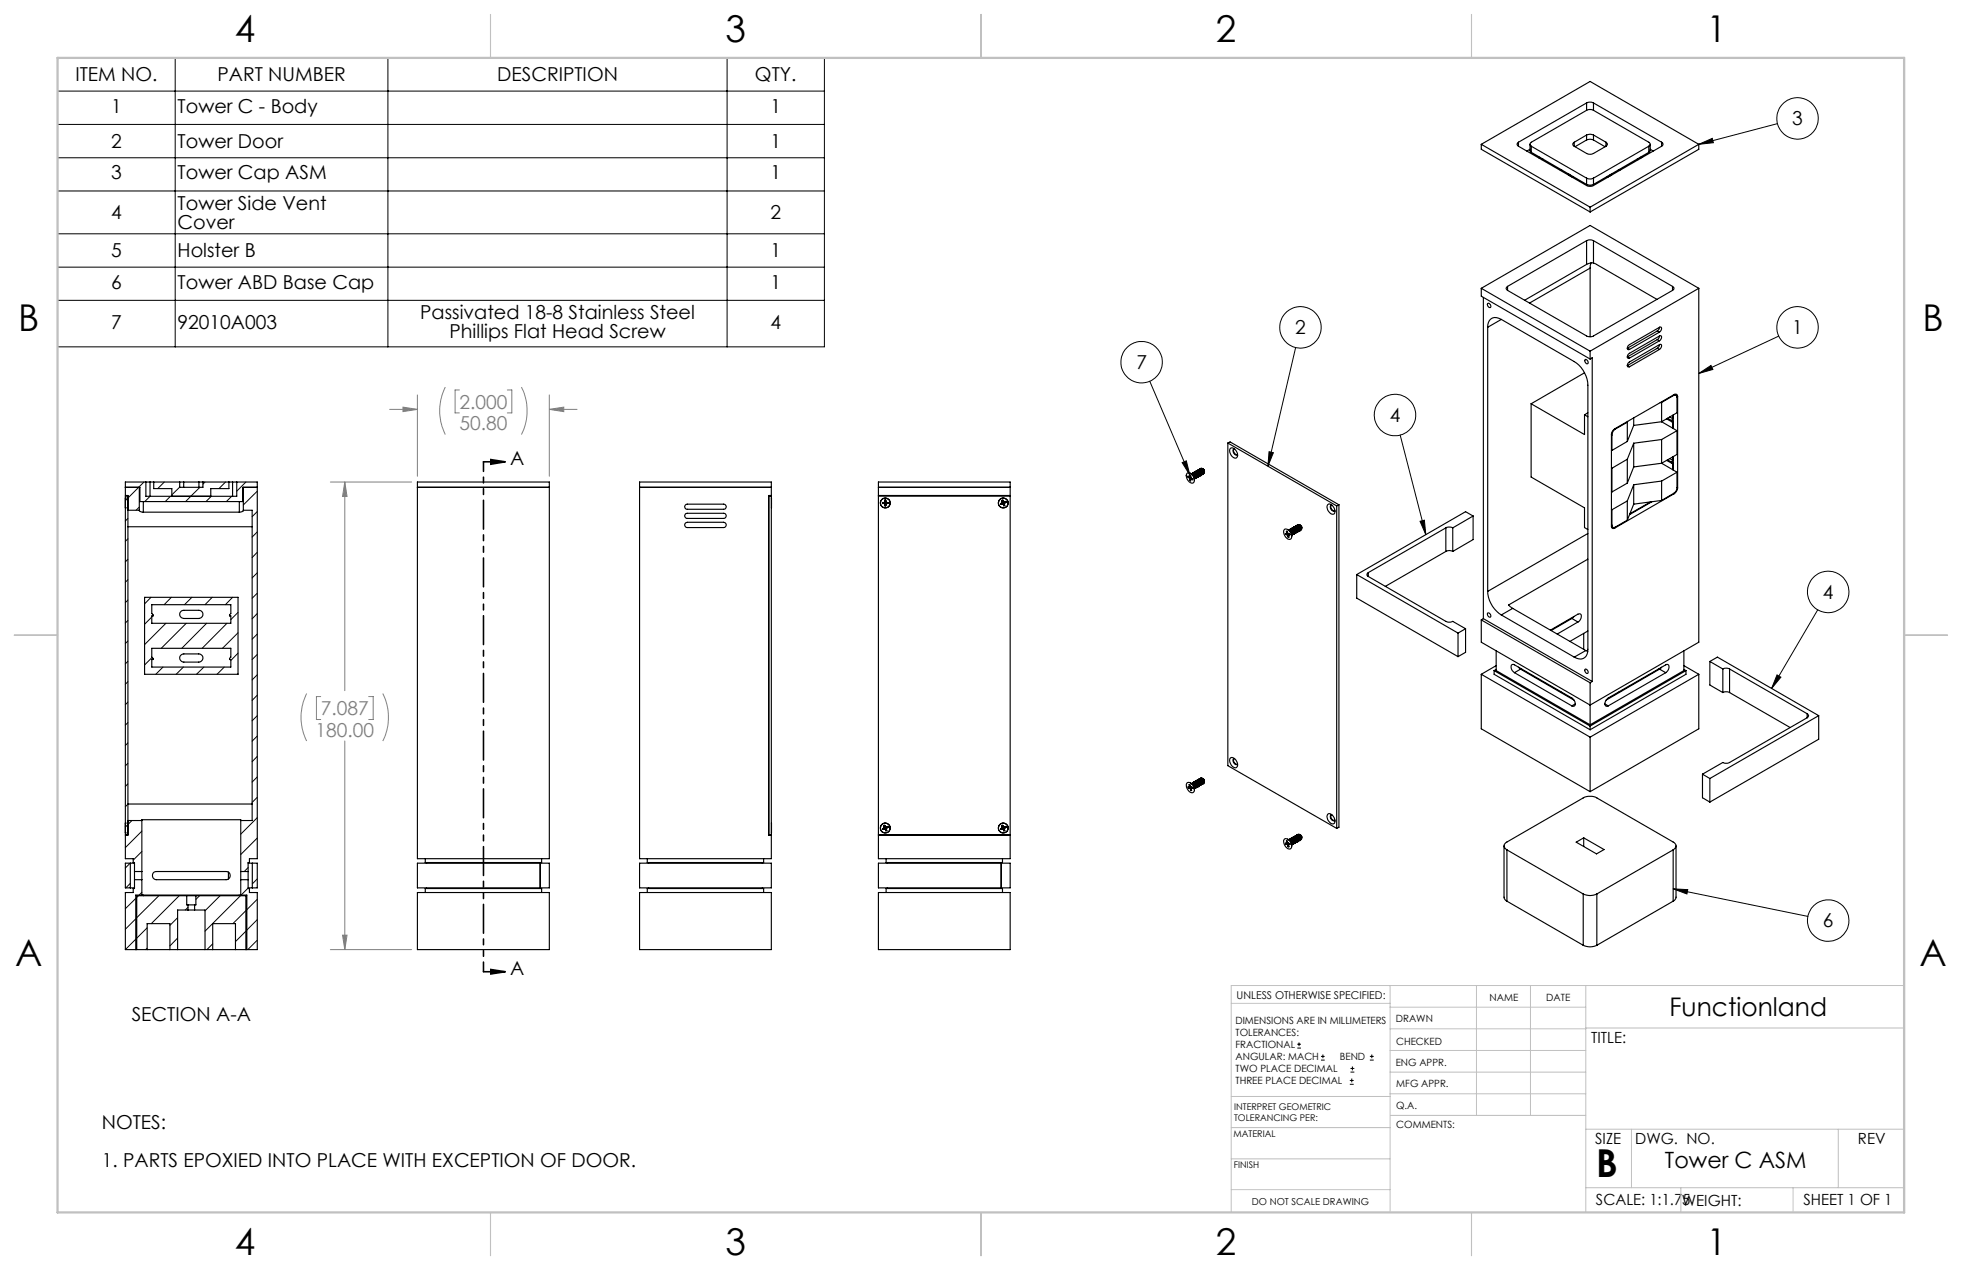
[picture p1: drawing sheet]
<svg xmlns="http://www.w3.org/2000/svg" width="432mm" height="279mm" viewBox="0 0 432 279" stroke-linecap="round" stroke-linejoin="round" font-family="sans-serif">
<g fill="none" stroke="#000" stroke-width=".22">
<path d="M12.7 12.7h168.7v63.6h-168.7zM38.6 12.7v63.6M85.4 12.7v63.6M160 12.7v63.6M12.7 20h168.7M12.7 27.4h168.7M12.7 34.7h168.7M373.9 31.8l2.9-1.4 .3 1zM391.2 27.2l-17.3 4.5M12.7 42h168.7M12.7 51.4h168.7M12.7 58.8h168.7"/>
<path d="M12.7 66.1h168.7M285.2 76.4l-6.2 26.2M391.5 73.9l-17.6 8.3M253 83.9l8.9 20.6M279.3 99.4l.9 .2-1.2 3zM308.2 95.7l5.6 21.9M373.9 82.2l2.7-1.8 .4 .9zM260.2 101.8l.9-.4 .8 3.1zM312.5 114.7l1-.3 .3 3.2zM400.1 134.2l-10.2 17.3M391.1 148.5l.8 .5-2 2.5zM368.2 195.5l3.2 .2-.1 1z"/>
<path d="M368.2 195.5l29.7 6.1M285.5 230.6h.8M285.5 229.7h.8M285.9 229.3v.9M290.7 233.2h.8M290.7 232.4h.8M291.1 232v.8M297.1 238.5h.8M297.1 237.7h.8M297.2 235.9h.9M297.2 235.1h.9M297.5 237.3v.8"/>
<path d="M297.6 234.6v.9M301.5 233.2h.8M301.5 232.4h.8M301.9 232v.8"/>
<circle cx="395.6" cy="26.1" r="4.6"/>
<circle cx="251.2" cy="79.7" r="4.6"/>
<circle cx="286.2" cy="72" r="4.6"/>
<circle cx="395.6" cy="72" r="4.6"/>
<circle cx="307" cy="91.3" r="4.6"/>
<circle cx="402.3" cy="130.2" r="4.6"/>
<circle cx="402.3" cy="202.5" r="4.6"/>
</g>
<path d="M106.4 101.6h4.8M108 101.1l3.2 .5-3.2 .5zM106.4 213.8h4.8M108 213.3l3.2 .5-3.2 .5z" fill="none" stroke="#000" stroke-width=".35"/>
<g fill="none" stroke="#808080" stroke-width=".22">
<path d="M85.8 90.1h6.1M88.7 89.6l3.2 .5-3.2 .5zM91.9 86.9v17.9M98 85.2a11.7 11.7 0 0 0 0 10.4M101.1 85.8h-.9v5h.9M111.7 85.8h.9v5h-.9M114.8 85.2a11.7 11.7 0 0 1 0 10.4M120.9 90.1l3.2-.5v1zM120.9 86.9v17.9M120.9 90.1h6.1M72.7 106h17.9M75.9 106l.5 3.2h-1z"/>
<path d="M75.9 106v45.9M67.5 152.6a11.7 11.7 0 0 0 0 10.4M70.6 153.2h-1v5.1h1M81.1 153.2h1v5.1h-1M84.2 152.6a11.7 11.7 0 0 1 0 10.4M75.9 163v45.9M72.7 208.9h17.9M75.4 205.7h1l-.5 3.2z"/>
</g>
<path d="M106.4 101.6v112.2" fill="none" stroke="#000" stroke-width=".35" stroke-dasharray="6.3 1.3 1.3 1.3 1.3 1.3" stroke-dashoffset="4.2"/>
<g fill="none" stroke="#c0c0c0" stroke-width=".22">
<path d="M305.9 216.8v49.9M324.9 216.8v28.6M336.8 216.8v28.6M349 216.8v49.9M419.1 216.8h-148.1v49.9M271 220.7h34.9M305.9 231.1h43.1M305.9 226.3h43.1M305.9 221.6h43.1M305.9 235.9h43.1M349 226.2h70.1M271 255h34.9"/>
<path d="M271 248.1h35M271 241.2h35M305.9 240.6h43.1M306 245.4h43M349 248.4h70.1M359.1 248.4v12.9M404.6 248.4v12.9M271 261.7h34.9M349 261.3h70.1M369.9 261.3v5.4M394.6 261.3v5.4"/>
</g>
<path d="M108 3.2v9.5M215.9 3.2v9.5M323.8 3.2v9.5M3.1 139.7h9.6M419.1 139.7h9.5M108 266.7v9.6M215.9 266.7v9.6M323.8 266.7v9.6" fill="none" stroke="#c0c0c0" stroke-width=".25"/>
<path d="M12.7 12.7h406.4v254h-406.4z" fill="none" stroke="#c0c0c0" stroke-width=".5"/>
<g fill="#000">
<path d="M373.9 31.8l2.9-1.4 .3 1zM373.9 82.2l2.7-1.8 .4 .9zM391.1 148.5l.8 .5-2 2.5zM312.5 114.7l1-.3 .3 3.2zM368.2 195.5l3.2 .2-.1 1zM279.3 99.4l.9 .2-1.2 3zM260.2 101.8l.9-.4 .8 3.1z"/>
<path d="M108 101.1l3.2 .5-3.2 .5zM108 213.3l3.2 .5-3.2 .5z"/>
</g>
<path d="M88.7 89.6l3.2 .5-3.2 .5zM120.9 90.1l3.2-.5v1zM75.9 106l.5 3.2h-1zM75.4 205.7h1l-.5 3.2z" fill="#808080"/>
<g fill="none" stroke="#000" stroke-width=".25">
<path d="M326 31.7v1.1l24 13.8M326 31.7l24 13.9M326 31.7l24-13.8 23.9 13.8M334.2 32.2l15 8.6a1.72 1.72 0 0 0 1.5 0l15-8.6M334.2 31.3a.46 .46 0 0 0-.3 .4 .46 .46 0 0 0 .3 .5M334.2 31.3v.9M336.7 31.7v1.5l.3 .3M336.7 32.8l-.7 .4M337 32.2v1.3M337 32.2l12.2 7M337 33.5l12.2 7.1M338.7 34.5l-.1 .2"/>
<path d="M338.9 34.6v.3M339.6 35l-.3 .1M343.7 37.4l-.3 .1M345.3 38.3l-.1 .2M345.5 38.4v.3M346.2 38.8l-.3 .1M346.5 32.2l2.7 1.6a1.72 1.72 0 0 0 1.5 0l2.7-1.6M346.5 31.3a.46 .46 0 0 0-.4 .4 .46 .46 0 0 0 .4 .5M346.5 31.3v.9M349.2 22.6a1.72 1.72 0 0 1 1.5 0M349.2 24.3a1.72 1.72 0 0 1 1.5 0M349.2 39.2a1.72 1.72 0 0 0 1.5 0"/>
<path d="M349.2 24.3l-12.2 7a.49 .49 0 0 0-.3 .4 .49 .49 0 0 0 .3 .5M349.2 29.7a1.72 1.72 0 0 1 1.5 0M349.2 30.8a1.72 1.72 0 0 1 1.5 0M349.2 22.6v1.7M349.2 29.7v1.1M349.2 39.2v1.4M349.2 22.6l-15 8.7M349.2 29.7l-2.7 1.6M349.2 30.8l-2.6 1.5M350.7 24.3l12.2 7a.46 .46 0 0 1 .3 .4 .46 .46 0 0 1-.3 .5M350.7 22.6v1.7M350.7 29.7v1.1"/>
<path d="M350.7 39.2v1.4M350.7 22.6l15 8.7M350.7 29.7l2.7 1.6M350.7 30.8l2.5 1.5M353.4 31.3a.46 .46 0 0 1 .4 .4 .46 .46 0 0 1-.4 .5M353.4 31.3v.9M353.7 38.8l.2 .1M354.4 38.4v.3M354.6 38.3l.1 .2M356.1 37.4l.4 .1M360.3 35l.2 .1M361 34.6v.3"/>
<path d="M361.2 34.5l.1 .2M362.9 32.2l-12.2 7M362.9 32.2v1.3M362.9 33.5l-12.2 7.1M363.2 31.7v1.4l-.3 .4M363.2 32.8l.7 .4M365.7 31.3a.46 .46 0 0 1 .3 .4 .46 .46 0 0 1-.3 .5M365.7 31.3v.9M373.9 31.7v1.1l-23.9 13.8M373.9 31.7l-23.9 13.9M349.2 53a1.72 1.72 0 0 1 1.5 0M349.2 40.6a1.72 1.72 0 0 0 1.5 0"/>
<path d="M349.2 53l-17.4 10M349.2 58.2l-13.6 7.8M349.2 53v5.2M350 45.6v1M350 59v15.1M350 59l-13.4 7.7M350.2 57.8l-.2 1.2M350.7 57.9h-.6l-.9 .3M350.7 57.9l14 8M350.7 53l17.4 10M350.7 53v4.9M326 63.4v1.8l24 13.8"/>
<path d="M326 63.4l24 13.9M326 63.4l24-13.8 23.9 13.8M326.5 65.4v70.7M327.4 72v58.1M327.4 66.7a.52 .52 0 0 1 .6 .3 .52 .52 0 0 1-.1 .7l-.5-.4zM330.4 70.3l16.1 9.3a6.5 6.5 0 0 1 3 5.1v58.1a1.82 1.82 0 0 1-.9 2 1.82 1.82 0 0 1-2.1-.2M330.4 70.3a1.82 1.82 0 0 0-2.1-.3 1.82 1.82 0 0 0-.9 2M330.4 70.3l-3 1.7M331.8 63a.46 .46 0 0 0-.3 .4 .46 .46 0 0 0 .3 .5M331.8 63.9l17.4 10a1.72 1.72 0 0 0 1.5 0l17.4-10M331.8 63v.9M348.8 79.2a.49 .49 0 0 1 .6 .2 .49 .49 0 0 1-.1 .6l-.4-.3z"/>
<path d="M350 77.3v1.7M350 79l.4-.3v71.2M364.7 72.8l-6.6 3.8 .5 .3M364.7 72.8l.5 .3M364.7 74.7l-6.6 3.8 .5 .3M364.7 74.7l.5 .3M364.7 76.6l-6.6 3.8 .5 .3M364.7 76.6l.5 .3M365.2 72h.3l.2 .2-.5 .9M365.2 72l-6.8 4-.2 .4v.4l.4 .1M365.2 73.9h.3l.2 .3-.5 .8M365.2 73.9l-6.8 4-.2 .4v.4l.4 .1"/>
<path d="M365.2 75.8h.3l.2 .3-.5 .8M365.2 75.8l-6.8 4-.2 .4v.4l.4 .1M365.2 72l-.1 .5-.4 .3M365.2 73.9l-.1 .5-.4 .3M365.2 75.8l-.1 .5-.4 .3M365.2 73.1l-6.6 3.8M365.2 75l-6.6 3.8M365.2 76.9l-6.6 3.8M368.1 63a.46 .46 0 0 1 .3 .4 .46 .46 0 0 1-.3 .5M368.1 63v.9M373.9 63.4v77.9l-23.9 13.8-24-13.8v-4.9M373.9 63.4l-23.9 13.9"/>
<path d="M270.2 97.5v71l24 13.7M270.2 97.5l24 13.8M270.2 97.5l.5-.3 24 13.9M270.8 98.6a1.4 1.4 0 0 1 1.5 1.8l-.1 .2a1.02 1.02 0 0 1-1.4-.8 1.08 1.08 0 0 1 0-1.2zM271.6 98.8a.91 .91 0 0 0 .7 1.2M271.7 98.8h-.2a.85 .85 0 0 0 .7 1.3l.1-.2M337 88.8l11.7 6.8v-4.3M337 88.8v16.2l11.7 6.7v4.4l.8 .4M348.7 91.3l.8 .4M348.7 82l-11.7 6.8M349.5 90.8l-.8 .5M354.6 95.6v20.1a.44 .44 0 0 0 .3 .5 .44 .44 0 0 0 .5 0"/>
<path d="M354.6 99l.2 .1M354.6 95.6l.2 .1M354.8 95.7v3.4M355.4 94.3a1.64 1.64 0 0 0-.8 1.3M355.4 94.3l.1 .1M355.5 94.4a1.64 1.64 0 0 0-.7 1.3M358.1 92.9v4.2M358.1 97.1l-3.3 2M358.1 92.9l-2.6 1.5M358.2 92.7l-.1 .2M359.6 91.9v1.7M359.6 97.5v5.2"/>
<path d="M359.6 93.6l-1.5 3.5M359.6 97.5l-1.5 3.5M365.7 92.8l2.4 1.4M365.7 96.7l-6.1 .8M365.7 88.5l-.3 .1M365.7 88.5v4.3M365.7 96.7v5.2M365.7 92.8l-6.1 .8M366.8 92.1l1.1 .7M367 92l.9 .5M367.5 91.7l.6 .4M367.9 92.8l.2-.2v1.6"/>
<path d="M367.9 92.5v.3M368.1 91.4v.7M368.1 92.1l-.2 .4M368.1 94.2l1 .6M368.2 86.9l.1 .1M368.3 91.3v3M368.3 87a.46 .46 0 0 1 .6 0 .46 .46 0 0 1 .2 .5v3.3l-3.4 2M368.3 87l-2.6 1.5M368.5 86.7l.4 .3M369 87.1l.2 .1M369.1 94.8l-3.4 1.9M369.1 94.8v5.2l-3.4 1.9"/>
<path d="M369.2 87.2a.47 .47 0 0 0-.2-.4 .47 .47 0 0 0-.6 0l-13 7.5M369.2 87.2v20.2M27.6 111.7h.1M27.6 109.6h.1M27.6 109.6v2.1M27.6 107.2h3.2v3.1h22.6v-3.1h3.2M28.2 109.1h-.6v74.5h.6M28.2 112.3h2.5M28.2 115.9h27.3M30.7 112.3l.3 .3 .5 .1M30.7 107.2v5.1M31.5 112.7h21.2"/>
<path d="M31.5 110.3v2.4M32.1 106h.9M32.1 106h-4.5v3h.6v74.8h-.6v5.1h1.7v.9h.3v1.9M32.1 106v3.2h20v-3.2M33 106h6.5M33 106v3.2M33.8 106v1.5h4v1.7M39.5 106h.9M39.5 106v1.2h5.2v-1.2M40.4 106h3.4M40.4 106v1.2M43.8 106h.9"/>
<path d="M43.8 106v1.2M44.7 106h6.5M50.4 106v1.5h-4v1.7M51.2 106h.9M51.2 106v3.2M52.1 106h4.5v82.9h-1.7v.9h-.3v1.9M52.7 110.3v2.4M53.6 112.3l-.3 .2-.6 .2M53.6 112.3h1.9v68.2h-2.5M53.6 107.2v5.1M91.9 106h29v82.9h-29zM91.9 107.2h29"/>
<path d="M140.8 107.2h29M140.8 106h29v3h-.6v74.8h.6v5.1h-29zM150.8 113.1l.5-.2h7.9a.57 .57 0 0 1 .6 .6 .57 .57 0 0 1-.6 .6h-7.9l-.5-.2a.55 .55 0 0 1 0-.8zM150.8 115.1l.5-.2h7.9a.58 .58 0 0 1 .6 .6 .58 .58 0 0 1-.6 .6h-7.9l-.5-.2a.55 .55 0 0 1 0-.8zM150.8 111.1l.5-.2h7.9a.57 .57 0 0 1 .6 .6 .57 .57 0 0 1-.6 .5h-7.9a.57 .57 0 0 1-.6-.3 .57 .57 0 0 1 .1-.6zM169.2 109.1h.6v74.5h-.6M169.8 109.6v2.1M193.3 107.2h29M193.3 106h29v82.9h-29zM193.3 109h29M193.3 109.1h29M194.2 110.6h.1"/>
<path d="M194.2 110.6v.1M194.2 110.6v.2M194.2 110.8h.3M194.2 110.7v.1M194.2 110.6h.3M194.5 110.7h-.3M194.5 110.6h.1M194.5 110.7v.1M194.5 110.8h.2M194.5 110.7l.2 .1M194.7 110.5v.1M194.7 110.5l-.2 .1"/>
<path d="M194.7 110.8v.2M194.7 110h.2M194.7 110.6h-.2M194.7 110.8l.1 .2M194.7 111.3h.2M194.7 110v.3M194.7 111v.3M194.7 110l.1 .1M194.7 111h.1M194.7 110.3v.2M194.7 110.3h.1M194.7 110.8h.1"/>
<path d="M194.8 110.1h.1M194.8 111.2h.1M194.8 110.1v.2M194.8 111v.2M194.8 111.2l-.1 .1M194.8 110.3l-.1 .3M194.9 110.3v.3M194.9 111v.2M194.9 111h.1M194.9 110.3h.1M194.9 111.2v.1M194.9 110.1v.2"/>
<path d="M194.9 110v.3M194.9 111v.3M194.9 110v.1M194.9 110.8h.1M194.9 110.6h.3M194.9 110.8v.2M194.9 110.3l.1 .2M195 110.5l.2 .1M195 110.5l-.1 .1M195 110.8l-.1 .2M195.2 110.6h.2v.2M195.2 110.6h.2v.1"/>
<path d="M195.2 110.7l-.3 .1M195.2 110.6h.1M195.2 110.7v.1M195.2 110.8h.2M195.2 110.7h.2M195.2 110.8h-.2M195.4 110.7v.1M220.2 110.8l.1 .2M220.2 110.8h.1M220.2 110.8l.1 .1M220.3 110.9v.1M220.4 110.7l-.2 .1"/>
<path d="M220.4 110.7h.1M220.5 110.7l-.3 .1M220.5 110.1l.1 .2M220.5 110.1h.1M220.5 110.8l-.2 .1M220.5 110.8v.1M220.5 110.9l-.2 .1M220.5 110.9h.2M220.6 110.3v.3M220.6 110.3h.1M220.6 110.6l-.2 .1M220.6 110.6h.1"/>
<path d="M220.6 110.3l.1 .3M220.7 110.1h-.2M220.7 110.1h.1M220.7 110.6l-.2 .1M220.7 110.1l.1 .2M220.7 110.1v.2M220.7 110.3l.2 .2M220.7 110.8l.2 .2M220.7 110.8v.1M220.7 110.9l.1 .1M220.7 110.8h-.2M220.8 110.3l.1 .2"/>
<path d="M220.8 110.3h-.1M220.8 111h.1M220.8 111l.1 .3M220.9 110.5h.1M220.9 111.2v.1M220.9 110.7l.1 .2M220.9 110.7h.1M221 110.9h.1M221 110.9l.1 .3M221 110.7l.1 .2M221.1 110.9v.3M221.1 111.2h-.2"/>
<path d="M221.1 110.4l-.2 .1M221.1 110.4v.1M221.1 111.2h.1M221.1 111.2l-.2 .1M221.1 110.5h-.2M221.2 110.6l-.3 .1M221.2 110.6h.1M221.2 110.6l-.2 .1M221.3 110.3l.1 .2M221.3 110.3h.1M221.3 110.3l-.2 .1M221.3 110.3l-.2 .2"/>
<path d="M221.4 110.5l-.2 .1M221.4 110.5h.1M261.2 104.1a1.04 1.04 0 0 1 1.5 .9 .76 .76 0 0 1 .2 .8 .76 .76 0 0 1-.6 .5 1.63 1.63 0 0 1-1.1-2.2zM261.5 105l.3 .2M261.7 104.9l-.2-.2v.3M261.7 104.9h.1M261.7 104.8l-.2 .2M261.8 105.2l.1 .2M261.8 104.9l.2-.1-.3 .3M261.9 105.4v.3M261.9 104.7l-.1 .2M262 104.1l.9 .7v.9"/>
<path d="M262 104.6l-.1-.1v.2M262 104.6l.1 .5M262 104.7h-.1M262 105.6l-.1 .1M262.1 105.4l-.1 .4-.1-.1M262.1 105.1l.2 .1M262.1 105.4h.2M262.1 105.1l-.3 .1M262.3 105.2l.2 .1v.3l-.2-.2M262.3 104.3a.68 .68 0 0 1 .8 .1 .68 .68 0 0 1 0 .8v.1M262.3 105.2l-.2 .2M262.3 105.2l-.4 .2"/>
<path d="M262.4 104.2l-.1 .1M262.4 104.2a.76 .76 0 0 1 .7 1.1h-.2M262.4 104.3a.62 .62 0 0 1 .5 1M262.4 105.3l-.1 .1M262.5 104.1a.76 .76 0 0 1 .8 1.1h-.1M262.5 104a.75 .75 0 0 1 .8 .4 .75 .75 0 0 1 0 .8M262.5 104v.1M263.1 103.7h.1M263.1 103.7a.79 .79 0 0 1 .7 1.1h-.1M263.1 103.7a.75 .75 0 0 1 .7 .3 .75 .75 0 0 1 0 .8M263.5 105a.73 .73 0 0 0-.1-.8 .73 .73 0 0 0-.7-.2 .75 .75 0 0 1 .7 .3 .75 .75 0 0 1 .1 .8h-.2M263.5 105v.1"/>
<path d="M263.5 105h.2a.79 .79 0 0 0-.8-1.2 .78 .78 0 0 1 .8 1.2M263.7 103.4h.1M263.7 103.4a.76 .76 0 0 1 .7 1.1h-.1M263.7 103.4a.76 .76 0 0 1 .7 1.1M264.1 103.2h.1M264.1 104.7h.1M264.1 104.7a.76 .76 0 0 0-.8-1.1 .65 .65 0 0 1 .7 .3 .65 .65 0 0 1-.1 .8M264.1 103.2a.76 .76 0 0 1 .7 1.1h-.1M264.1 103.2a.79 .79 0 0 1 .7 1.1M264.2 104.6a.76 .76 0 0 0-.7-1.1 .78 .78 0 0 1 .7 1.1h-.1M264.2 103.1h.4l.3 .3M264.3 103l.3 .1"/>
<path d="M264.4 104.5h.1M264.6 104.4h.1M264.6 104.4a.76 .76 0 0 0-.8-1.1 .65 .65 0 0 1 .8 .3 .65 .65 0 0 1-.2 .8M264.6 103.1l.4 .4M264.6 103.1l.3 .3M264.6 103.1l.5 .7-.1-.3M264.7 103.2l.3 .2 .1 .5M264.8 104.3h.1M264.8 103.3l.2 .2M264.9 103.4l.2 .6-.2 .2M282.6 116.5a1.29 1.29 0 0 1 1.7 1.5 .55 .55 0 0 1-.2 .6 .55 .55 0 0 1-.6 0l-.8-.8a1.24 1.24 0 0 1-.1-1.3zM283 117.6h.1"/>
<path d="M283.1 117.6l.2 .1M283.2 117.1l-.1-.2h.2l.2 .5M283.2 117.3l-.3 .1 .1 .2M283.2 117.3v.1M283.2 117.1v.2M283.2 117.4l-.2 .2M283.3 117.7l.1 .2M283.4 117.1h-.2M283.4 116.5l.8 .6 .1 .9M283.4 117.9l.1 .2M283.4 117.3h-.2M283.5 117.4l.4 .2-.3 .1"/>
<path d="M283.5 117.3l-.3 .1M283.5 117.4l-.4 .2M283.6 117.7l.1 .5-.2-.1M283.6 117.8l-.2 .1M283.6 118.1h-.1M283.7 116.7a.72 .72 0 0 1 .9 .9M283.7 117.4l-.4 .3M283.8 117.5l-.2 .2M283.9 116.5a.75 .75 0 0 1 .7 .3 .75 .75 0 0 1 0 .8 .7 .7 0 0 0-.1-.8 .7 .7 0 0 0-.8-.2M283.9 116.5h.1M284.1 116.8l.5 .8M284.1 116.3a.78 .78 0 0 1 .7 1.2 .77 .77 0 0 0-.7-1.2z"/>
<path d="M284.1 116.8l.2 .4v.3M284.1 116.8l.2 .5v.3M284.1 116.3h.1M284.4 116.1h.1M284.4 116.1a.72 .72 0 0 1 .7 .4 .72 .72 0 0 1 0 .8M284.4 116.1a.75 .75 0 0 1 .8 .4 .75 .75 0 0 1 0 .8M284.6 117.6l-.3 .1M284.9 117.4a.62 .62 0 0 0 .2-.7 .62 .62 0 0 0-.5-.4l-.4-.1a.78 .78 0 0 1 .8 1.2M285 115.8a.75 .75 0 0 1 .7 .3 .75 .75 0 0 1 .1 .8 .79 .79 0 0 0-.8-1.1zM285.4 115.6h.1M285.4 117.1h.1M285.4 117.1a.76 .76 0 0 0-.8-1.1 .79 .79 0 0 1 .8 1.1l-.1 .1"/>
<path d="M285.4 115.6a.76 .76 0 0 1 .7 1.1M285.6 117a.76 .76 0 0 0-.8-1.1 .78 .78 0 0 1 .8 1.1l-.1 .1M285.7 116.9h.1M285.8 115.4a.73 .73 0 0 1 .7 .9M286 116.8h.1M286 116.8a.76 .76 0 0 0-.8-1.1 .79 .79 0 0 1 .8 1.1h-.2M286.1 115.5l.3 .3 .1 .4M286.1 116.7h.1M286.2 116.6h.1a.76 .76 0 0 0-.7-1.1 .75 .75 0 0 1 .7 .3 .75 .75 0 0 1 0 .8h-.1M292.2 111a1.06 1.06 0 0 1 1.5 .8l.1 .4a.64 .64 0 0 1-.6 .9 1.59 1.59 0 0 1-1-2.1zM293 111.2a.86 .86 0 0 0 .7 1.2M293.1 111.2v-.1a.7 .7 0 0 0-.2 .9 .7 .7 0 0 0 .9 .3"/>
<path d="M294.2 111.3v70.9M294.7 111.1v70.9l-.5 .2M294.7 111.1l-.5 .2M318.2 116.1a1.72 1.72 0 0 1 1.5 0M318.2 116.1l-17.1 9.9M318.2 116.1v5.2M319.7 116.1v5.2M324.2 113.5l-1.7-.9-23.9 13.8M324.2 113.5l-4.5 2.6M324.2 113.5v5.2l-4.5 2.6M349.5 117.4l-22.1 12.7M354.6 115.8l.4 .2"/>
<path d="M354.6 102.9l.2 .1M354.6 108.2h.2M354.6 112.1h.2M354.6 115.5h.2M354.8 103v5.2M354.8 112.1v3.4M355.2 116.1l.2 .1M358.1 114.4l-2.6 1.6a.44 .44 0 0 1-.5 0 .44 .44 0 0 1-.2-.5M358.1 101v5.3M358.1 110.2v4.2M358.1 101l-3.3 2M358.1 106.3l-3.3 1.9"/>
<path d="M358.1 110.2l-3.3 1.9M358.7 113h.1M359.6 106.6v4.3M359.6 102.7l-1.5 3.6M359.6 106.6l-1.5 3.6M359.6 110.9l-1.5 3.5M363.3 110.4h.1M363.3 110.4l-4.6 2.6M363.3 110.4l-3.7 .5M363.5 110.4l-4.9 2.8M365.7 105.8v4.3M365.7 101.9l-6.1 .8"/>
<path d="M365.7 101.9l2.4 1.4M365.7 105.8l-6.1 .8M365.7 110.1l-2.4 .3M366.8 101.3l1.1 .6M367 101.2l.9 .5M367.5 100.9l.6 .3M367.9 101.9l.2-.1v1.5M367.9 101.7v.2M368.1 100.5v.7M368.1 101.2l-.2 .5M368.1 103.3l1 .6M368.3 100.4v3"/>
<path d="M368.3 108.5l-2.6 1.6M368.3 108.5l.1 .1M368.4 108.6l-13 7.6M369.1 107.3a1.51 1.51 0 0 1-.8 1.2M369.1 103.9v3.4M369.1 103.9l-3.4 1.9M369.1 107.3l.1 .1M369.2 107.4l-.3 .8-.5 .4M31.8 131.4h20.6v16.9h-20.6zM33.4 133h17.4v2l-.3 .3v.2h.3v1.6h-17.4v-1.6h.3v-.2l-.3-.3zM39.7 134.6l.8-.3h3.2a.9 .9 0 0 1 1 .9 .9 .9 0 0 1-1 .9h-3.2a.92 .92 0 0 1-.8-1.5zM298.6 126.4l22.3 12.9"/>
<path d="M298.6 126.4v5.2l22.3 12.9M301.1 126a.46 .46 0 0 0-.3 .4 .46 .46 0 0 0 .3 .4M301.1 126.8l17.1 9.9a1.72 1.72 0 0 0 1.5 0l2.8 1.6M301.1 126v.8M318.2 121.3a1.46 1.46 0 0 1 1.5 0M318.2 121.3l-13.3 7.7M320.9 139.3v5.2M322.5 138.3l-1.6 1M322.5 138.3v5.2l-1.6 1M326 136.4l24 13.8M326.5 136.1l23.9 13.8M326.5 136.1l-.5 .3"/>
<path d="M327.4 130.1a6.6 6.6 0 0 0 3 5.2M327.4 134.8a.54 .54 0 0 1 .6 .4 .54 .54 0 0 1-.1 .6l-.5-.3zM330.4 135.3l16.1 9.3M332.9 133.8l-2.5 1.5M332.9 133.8l16.1 9.3M345.9 136.1l1.4 .7M345.9 136.1l-4.5 2.6M346.4 135.6l-.5 .5M347.3 136.8l.6-.8a.62 .62 0 0 0-.3-1l-6.4 3.6M347.3 136.8l-4.6 2.7M348.5 139.3v3.5M349.5 123l-17.5 10.1 .9 .7"/>
<path d="M349.5 138.8l-4 2.3M33.4 142.6h17.4v2l-.3 .3v.2h.3v1.7h-17.4v-1.7h.3v-.2l-.3-.3zM39.7 144.2l.8-.3h3.2a.9 .9 0 0 1 1 .9 .9 .9 0 0 1-1 .9h-3.2a.92 .92 0 0 1-.8-1.5zM326 148.3v12l24 13.9M326 148.3l24 13.9M328.8 147.5v.8l21.2 12.2M328.8 147.5l21.2 12.2M329.3 143.2v4.3l20.7 12M329.3 146.4l-3.3 1.9M329.3 147.3l-.5 .2M333.3 148l-.2-.2a1.07 1.07 0 0 1-.3-1.6l.5 .1 12.6 7.3 .7 .8a.66 .66 0 0 1-.4 1l-.3-.1M333.3 148l12.6 7.3"/>
<path d="M334.2 146.8l.4 .4M334.6 147.2l-1.3 .8M334.6 147.2l11.8 6.8M334.9 147.2l-.1 .1M343.7 152.3l-.1 .1M346.7 154.9l-.8 .4M348.8 147.3a.49 .49 0 0 1 .6 .2 .49 .49 0 0 1-.1 .7l-.4-.4zM349 143.1l.4 .2M349 143.1l-2.5 1.5M350 150.2v9.3M350 159.7v.8M350.4 149.9l-.4 .3"/>
<path d="M353.2 154.9l.7 .4M356.2 152.3l.1 .1M364.9 147.2l.2 .1M365.2 147.2l1.4 .8M365.2 147.2l-11.7 6.8M365.7 146.8l-.5 .4M366.6 148l.6-.8a.66 .66 0 0 0-.3-1l-13 7.4-.5 .5a.99 .99 0 0 0 0 1.3l.5-.1M366.6 148l-12.7 7.3M370.6 143.2v4.3l-20.6 12M370.6 146.4l3.3 1.9M370.6 147.3l.5 .2M371.1 147.5v.8l-21.1 12.2"/>
<path d="M371.1 147.5l-21.1 12.2M373.9 148.3v12l-23.9 13.9M373.9 148.3l-23.9 13.9M376.3 145.5v5.2l2.9 1.7M376.3 145.5l1.7-.9 22.3 12.8M376.3 145.5l2.9 1.7M379.2 147.2a1.64 1.64 0 0 1 1.4 0M379.2 152.4a1.64 1.64 0 0 1 1.4 0M379.2 147.2v5.2M380.6 147.2l17.1 9.8M380.6 147.2v5.2M380.6 152.4l13.4 7.7"/>
<path d="M397.7 157.9l-17.1 9.8a1.64 1.64 0 0 1-1.4 0l-4.5 2.6M397.7 157a.46 .46 0 0 1 .3 .5 .46 .46 0 0 1-.3 .4M397.7 157v.9M400.3 157.4l-24 13.9M400.3 157.4v5.2l-24 13.9M28.2 176.9h27.3M261.2 172.3a.97 .97 0 0 1 1.4 .7 1.03 1.03 0 0 1-.1 1.4 1.55 1.55 0 0 1-1.3-2.1zM261.5 173.4h.2M261.7 173.4h.2M261.8 172.9l-.1-.3h.2l.1 .5M261.8 172.9v.2M261.8 173.1h-.3v.3"/>
<path d="M261.8 173.1h.1M261.8 173.1l-.3 .3M261.9 173.4l.1 .2M261.9 172.8l-.1 .1M262 172.2l.9 .8v.8M262 173l-.2 .1M262 173.6l.1 .3M262 173.1l.4 .1 .1 .2h-.2M262 173.1h-.2M262.1 173.1l-.4 .3M262.1 173.5l.2 .4h-.2M262.1 173.6h-.1"/>
<path d="M262.2 173.8l-.1 .1M262.3 172.4a.72 .72 0 0 1 .8 .9M262.3 173.4l-.2 .1M262.3 173.4l.1-.1-.3 .2M262.3 173.2l-.4 .2M262.3 172.4a.68 .68 0 0 1 .8 .1 .68 .68 0 0 1 .1 .8M262.4 172.2h.1M262.5 172.2a.79 .79 0 0 1 .7 1.1M262.6 172.6l.4 .3 .1 .4M262.6 172.1a.76 .76 0 0 1 .8 1.1h-.1M262.6 172.6l.3 .6M262.6 172.6l.3 .4v.4"/>
<path d="M262.6 172.1a.73 .73 0 0 1 .8 .3 .73 .73 0 0 1 0 .8M262.6 172.1h.1M262.8 172a.79 .79 0 0 1 .8 1.1h-.1M262.9 172a.77 .77 0 0 1 .7 1.1M262.9 172h-.1M263.1 173.3l-.2 .2M263.2 173.3h.1M263.6 171.6h.1M263.6 173.1h.1M263.6 171.6a.79 .79 0 0 1 .7 1.1h-.1M263.6 171.6a.77 .77 0 0 1 .7 1.1M263.7 173h.1a.76 .76 0 0 0-.8-1.1 .74 .74 0 0 1 .7 .3 .74 .74 0 0 1 .1 .8"/>
<path d="M263.8 172.9h.1a.76 .76 0 0 0-.7-1.1 .73 .73 0 0 1 .7 .3 .73 .73 0 0 1 0 .8M264.2 171.2h.1M264.2 172.8a.73 .73 0 0 0-.1-.8 .73 .73 0 0 0-.7-.3 .79 .79 0 0 1 .8 1.1h-.2M264.2 171.2a.76 .76 0 0 1 .7 1.1l-.2 .1M264.2 171.2a.79 .79 0 0 1 .7 1.1l-.1 .1M264.2 172.8h.1M264.3 171.2a.69 .69 0 0 1 .7 .9M264.4 172.6h.1a.77 .77 0 0 0-.7-1.2 .75 .75 0 0 1 .7 .4 .75 .75 0 0 1 0 .8M264.7 171.2l.3 .3 .1 .4M264.7 172.4h.1M264.7 172.4a.76 .76 0 0 0-.8-1.1 .72 .72 0 0 1 .8 .4 .72 .72 0 0 1-.1 .8M270.8 166.8a1.4 1.4 0 0 1 1.5 1.8l-.1 .2a1.02 1.02 0 0 1-1.4-.8 1.08 1.08 0 0 1 0-1.2z"/>
<path d="M271.6 166.9a.91 .91 0 0 0 .7 1.3M271.7 166.9h-.2a.85 .85 0 0 0 .7 1.3l.1-.2M292.2 179.1a1.06 1.06 0 0 1 1.5 .9l.1 .3a.64 .64 0 0 1-.6 1 1.59 1.59 0 0 1-1-2.2zM293 179.3a.86 .86 0 0 0 .7 1.2M293.1 179.3v-.1a.7 .7 0 0 0-.2 .9 .7 .7 0 0 0 .9 .3M350 162.2v12M374.7 170.3v5.2l1.6 1M374.7 170.3l1.6 1M376.3 171.3v5.2M27.6 183.2h.1M27.6 181.1h.1M27.6 181.1v2.1"/>
<path d="M28.2 180.5h3M28.7 195.3h.9M28.7 189.9h.9M28.7 189.9h-1.1v5.4h1.1M28.7 189.9v5.4M29.6 191.7v1.8M29.6 193.5v2h-.3v.9h-1.7v12.5h2.3M29.6 193.5h1.6M29.6 191.7h1.6M31.2 191.7v1.8M31.2 180.5v-.2h21.8v.2M31.2 180.5v11.2"/>
<path d="M31.2 193.5v3.4M31.6 196.9v.2M33.7 192.1l.7-.4h15.4a.9 .9 0 0 1 .9 .9 .9 .9 0 0 1-.9 .9h-15.4a.92 .92 0 0 1-.7-1.4zM41.1 197.1v2h.3M41.4 199.1h1.4M41.4 199.1v1.1M42.8 199.1v1.1M43.1 197.1v2h-.3M50.3 191.9v1.5M52.6 196.9v.2M53 191.7v1.8M53 193.5h1.6"/>
<path d="M53 191.7h1.6M53 180.5v11.2M53 193.5v3.4M54.6 189.9h.9M54.6 195.3h.9M54.6 191.7v1.8M54.6 193.5v2h.3v.9h1.7v12.5h-2.3M55.5 189.9h1.1v5.4h-1.1M55.5 189.9v5.4M91.9 189.9h29v5.4h-29zM91.9 196.4h29v12.5h-29zM93.6 188.9v.9h25.6v-.9"/>
<path d="M93.6 196.4v-.9h25.6v.9M93.9 189.8v.1M93.9 195.3v.2M118.9 189.8v5.7M140.8 196.4h29v12.5h-29zM140.8 189.9h29v5.4h-29zM142.5 188.9v.9h25.6v-.9M142.5 196.4v-.9h25.6v.9M142.7 189.8v.1M142.7 195.3v.2M167.8 189.8v.1M167.8 195.3v.2"/>
<path d="M169.8 181.1v2.1M193.3 196.4h29v12.5h-29zM193.3 189.9h29v5.4h-29zM193.3 183.8h29M193.3 183.6h29M194.2 182.3l.1 .2M194.2 182.3h.1M194.3 182.3v.2M194.3 182.5h.1M194.5 182.2l-.3 .1M194.5 182.2h.1M194.5 181.6l.1 .3"/>
<path d="M194.5 181.6h.1M194.5 182.2l-.2 .1M194.5 182.4h.1M194.5 182.4l-.2 .1M194.6 182.4l-.3 .1M194.6 182.4h.1M194.6 181.9v.2M194.6 181.9h.1M194.6 182.1l-.1 .1M194.6 181.9l.1 .2M194.6 182.1h.1M194.7 181.6h-.2"/>
<path d="M194.7 182.1l-.2 .1M194.7 181.6l.1 .2M194.7 181.6h.1M194.7 182.4l.2 .1M194.8 182.3l.1 .2M194.8 181.8l.1 .2M194.8 182.3l-.3 .1M194.8 182.3l-.1 .1M194.8 181.8h.1M194.9 182.5l.1 .3M194.9 182.5h.1M194.9 182h.1"/>
<path d="M194.9 182.5l.1 .2M195 182.7v.1M195 182.2h.1M195 182.2v.3M195 188.9v.9h25.6v-.9M195 196.4v-.9h25.6v.9M195 182.5h.1M195 182.5l.1 .2M195.1 182.2v.3M195.1 182.5l.1 .2M195.1 182.7h-.1M195.1 181.9l-.2 .1"/>
<path d="M195.1 181.9v.1M195.1 182.7h.1M195.1 182h-.2M195.2 182.7l-.2 .1M195.2 182.1l-.2 .1M195.2 182.1l-.1 .1M195.2 182.1h.1M195.3 189.8v.1M195.3 195.3v.2M195.3 181.9l.1 .1M195.3 181.9l-.2 .1M195.4 181.8v.2"/>
<path d="M195.4 181.8l-.3 .1M195.4 181.8l-.1 .1M195.4 182l-.2 .1M195.4 182h.1M220.2 182.3l.1 .2M220.2 182.3h.1M220.3 182.5h.1M220.3 189.8v5.7M220.4 182.2l-.2 .1M220.4 182.2h.1M220.5 182.2l-.3 .1M220.5 181.6h.1"/>
<path d="M220.5 181.6l.1 .3M220.5 182.4h.1M220.5 182.4l-.2 .1M220.5 182.4h.2M220.6 181.9h.1M220.6 181.9v.2M220.6 182.1l-.2 .1M220.6 182.1h.1M220.6 181.9l.1 .2M220.7 181.6h-.2M220.7 182.1l-.2 .1M220.7 181.6l.1 .2"/>
<path d="M220.7 181.6h.1M220.7 181.6v.2M220.7 182.3l.2 .2M220.7 181.8l.2 .2M220.7 182.4l.1 .1M220.7 182.3l-.2 .1M220.7 182.3v.1M220.8 181.8l.1 .2M220.8 181.8h-.1M220.8 182.5h.1M220.8 182.5l.1 .3M220.9 182.5v.2"/>
<path d="M220.9 182h.1M220.9 182.7v.1M220.9 182.2l.1 .3M220.9 182.2h.1M221 182.5h.1M221 182.5l.1 .2M221 182.2l.1 .3M221.1 182.5v.2M221.1 182.7h-.2M221.1 181.9l-.2 .1M221.1 181.9v.1M221.1 182.7h.1"/>
<path d="M221.1 182.7l-.2 .1M221.1 182h-.2M221.2 182.1l-.3 .1M221.2 182.1h.1M221.2 182.1l-.2 .1M221.3 181.8l.1 .2M221.3 181.9l.1 .1M221.3 181.8l-.2 .1M221.3 181.9l-.2 .1M221.3 181.8v.1M221.4 182l-.2 .1M221.4 182h.1"/>
<path d="M282.6 184.6a1.29 1.29 0 0 1 1.7 1.5 .55 .55 0 0 1-.2 .6 .55 .55 0 0 1-.6 0l-.8-.8a1.24 1.24 0 0 1-.1-1.3zM283 185.7h.1M283.1 185.7l.2 .1M283.2 185.2l-.1-.2h.2l.2 .5M283.2 185.5h-.3l.1 .2M283.2 185.5h.1M283.2 185.2v.3M283.2 185.5l-.2 .2M283.3 185.8l.1 .2M283.4 185.2h-.2M283.4 184.6l.8 .6 .1 1M283.4 186l.1 .3"/>
<path d="M283.4 185.4l-.2 .1M283.5 185.5l.3 .1 .1 .2h-.2M283.5 185.5h-.3M283.5 185.5l-.4 .2M283.6 185.8l.1 .5h-.2M283.6 185.9l-.2 .1M283.6 186.2l-.1 .1M283.7 184.8a.72 .72 0 0 1 .9 .9M283.7 185.8h-.1M283.7 185.6l-.4 .2M283.8 185.7l-.1 .1M283.8 185.6l-.2 .2"/>
<path d="M283.9 184.6a.75 .75 0 0 1 .7 .3 .75 .75 0 0 1 0 .8 .7 .7 0 0 0-.1-.8 .7 .7 0 0 0-.8-.2M283.9 184.6h.1M284.1 185l.5 .7M284.1 184.5a.69 .69 0 0 1 .7 .3 .69 .69 0 0 1-.1 .8M284.1 185l.2 .3v.3M284.1 185l.2 .4v.3M284.1 184.5h.1M284.1 184.5a.76 .76 0 0 1 .7 1.1M284.4 184.3h.1M284.4 184.3a.73 .73 0 0 1 .8 .3 .73 .73 0 0 1 0 .7 .76 .76 0 0 0-.8-1zM284.6 185.7l-.3 .1M284.8 184a.76 .76 0 0 1 .8 1.1 .76 .76 0 0 0-.8-1.1z"/>
<path d="M284.8 185.6h.1M284.9 185.5a.62 .62 0 0 0 .2-.6 .62 .62 0 0 0-.5-.5h-.4a.78 .78 0 0 1 .8 1.1M285.4 183.7h.1M285.4 185.2h.1M285.4 185.2a.76 .76 0 0 0-.8-1.1 .72 .72 0 0 1 .7 .4 .72 .72 0 0 1 0 .8M285.4 183.7a.76 .76 0 0 1 .7 1.1M285.7 185h.1M285.8 185a.76 .76 0 0 0-.8-1.1 .72 .72 0 0 1 .7 .4 .72 .72 0 0 1 0 .8M285.8 183.6a.73 .73 0 0 1 .7 .9M286 184.9h.1M286 184.9a.76 .76 0 0 0-.8-1.1 .72 .72 0 0 1 .7 .4 .72 .72 0 0 1 0 .8M286.1 183.6l.3 .3 .1 .4"/>
<path d="M286.1 184.8h.1M286.2 184.7h.1a.76 .76 0 0 0-.7-1.1 .75 .75 0 0 1 .7 .3 .75 .75 0 0 1 0 .8h-.1M331 186.1v11.3l.2 .5 .4 .4M331.6 187a.91 .91 0 0 1-.6-.9 .91 .91 0 0 1 .6-.9l16.8-9.7a3.4 3.4 0 0 1 3 0l16.8 9.7a.91 .91 0 0 1 .7 .9 .91 .91 0 0 1-.7 .9M331.6 187l16.8 9.7M331.6 187v11.3M331.6 198.3l16.8 9.7M346.9 185.3l1.6-1 4.5 2.6-1.6 1zM348.4 196.7a3.4 3.4 0 0 0 3 0M348.4 196.7v11.3M348.5 184.3v1.9M351.4 196.7v11.3"/>
<path d="M368.2 187v11.3M368.2 187l-16.8 9.7M368.2 198.3l-16.8 9.7M368.9 186.1v11.3l-.2 .5-.5 .4M29.9 208.9h.2M29.9 208.9v-12h24.4v12M30.1 208.9h24M30.1 208.9v-11.8h24v11.8M32.4 208.9v-5.7h5v5.7M41.4 200.2h1.4M41.4 200.2h-2.3v8.7M42.8 200.2h2.3v8.7"/>
<path d="M46.8 208.9v-5.7h5v5.7M54.1 208.9h.2M348.4 208a3.4 3.4 0 0 0 3 0"/>
<circle cx="194.8" cy="110.7" r="1.08"/>
<circle cx="194.8" cy="110.7" r="1.09"/>
<circle cx="220.8" cy="110.7" r="1.07"/>
<circle cx="220.8" cy="110.6" r="1.08"/>
<circle cx="194.8" cy="182.2" r="1.08"/>
<circle cx="220.8" cy="182.2" r="1.07"/>
<circle cx="220.8" cy="182.2" r="1.08"/>
</g>
<g fill="none" stroke="#000" stroke-width=".22">
<path d="M28.2 114.1l-.6 .5M28.2 118.5l-.6 .6M30.7 111.5l-.7 .8M31.7 106l-4.1 4.1M33 109.2l-1.1 1.1M36.2 106l-1.5 1.5M37.5 109.2l-1.1 1.1M39.5 107.2l-1.7 1.7M44 107.2l-3.1 3.1M45.1 106l-.4 .5M46.5 109.2l-1.2 1.1M49.6 106l-1.4 1.5"/>
<path d="M51 109.2l-1.2 1.1M54.1 106l-2 2.1M56.6 108.1l-3 3M56.6 112.5l-1.1 1.2M56.6 117l-1.1 1.1M28.2 123l-.6 .6M28.2 127.5l-.6 .6M28.2 132l-.6 .6M28.2 136.5l-.6 .6M33.2 131.4l-1.4 1.5M33.4 135.7l-1.6 1.6M33.7 135.4v.1"/>
<path d="M36.5 137.1l-4.7 4.7M37.7 131.4l-1.6 1.6M41 137.1l-5.5 5.5M42.2 131.4l-1.6 1.6M45.5 137.1l-5.5 5.5M46.7 131.4l-1.6 1.6M50 137.1l-5.5 5.5M51.2 131.4l-1.6 1.6M52.4 134.7l-1.6 1.6M52.4 139.2l-3.4 3.4M56.6 121.5l-1.1 1.2M56.6 126l-1.1 1.1"/>
<path d="M56.6 130.5l-1.1 1.1M56.6 135l-1.1 1.1M56.6 139.5l-1.1 1.1M28.2 141l-.6 .6M28.2 145.5l-.6 .6M28.2 150l-.6 .5M28.2 154.4l-.6 .6M28.2 159l-.6 .5M33.5 144.6l-1.7 1.7M35.9 146.8l-1.6 1.5M40.4 146.8l-1.6 1.5M44.9 146.8l-1.6 1.5"/>
<path d="M49.4 146.8l-1.6 1.5M52.4 148.2l-.2 .1M52.4 143.7l-1.6 1.6M56.6 157.4l-1.1 1.2M56.6 144l-1.1 1.1M56.6 148.4l-1.1 1.2M56.6 152.9l-1.1 1.2M28.2 167.9l-.6 .6M28.2 172.4l-.6 .6M28.2 176.9l-.6 .6M28.2 163.4l-.6 .6M56.6 170.9l-1.1 1.1"/>
<path d="M56.6 179.9l-3.6 3.6M56.6 161.9l-1.1 1.2M56.6 166.4l-1.1 1.2M56.6 175.4l-1.1 1.1M28.6 189.9l-1 1.1M28.7 194.3l-1 1M29 180.5l-1.4 1.5M29.9 197.7l-2.3 2.2M30.5 197.1l-.4 .3M31.2 196.3l-.6 .6M31.2 182.8l-3.6 3.7M31.2 187.3l-1.9 1.9"/>
<path d="M35 197.1l-4.9 4.8M39.4 197.1l-6.1 6.1M41.4 199.6l-.6 .6M43.9 197.1l-.8 .8M48.4 197.1l-3.3 3.3M52.9 197.1l-7.8 7.8M54.6 195.4l-1.5 1.5M54.6 190.9l-.8 .8M55.6 189.9l-.1 .1M56.6 193.4l-1.1 1.1M56.6 197.8l-2.3 2.3M56.6 184.4l-3.6 3.6"/>
<path d="M56.6 188.9h.1M29.9 202.1l-2.3 2.3M29.9 206.6l-2.3 2.3M32.4 204.1l-2.3 2.3M32.4 208.6l-.3 .3M39.1 201.9l-1.7 1.7M39.1 206.4l-1.7 1.7M46.8 207.6l-1.3 1.3M54.1 200.3l-2.8 2.9M54.1 204.9l-2.3 2.3M56.6 202.3l-2.3 2.3M56.6 206.8l-2.1 2.1"/>
</g>
<text font-size="8.5" x="351.3" y="259">B</text>
<g font-size="8.1">
<text x="51.7" y="9.3">4</text>
<text x="159.7" y="9.3">3</text>
<text x="267.6" y="9.3">2</text>
<text x="375.6" y="9.3">1</text>
<text x="4" y="72.8">B</text>
<text x="423.1" y="72.8">B</text>
<text x="3.3" y="212.5">A</text>
<text x="422.4" y="212.5">A</text>
<text x="51.7" y="276">4</text>
<text x="159.7" y="276">3</text>
<text x="267.6" y="276">2</text>
<text x="375.6" y="276">1</text>
</g>
<text font-size="5.6" x="367.4" y="223.4">Functionland</text>
<text font-size="4.9" x="366.4" y="257">Tower C ASM</text>
<g font-size="4.2">
<text x="16.6" y="17.9">ITEM NO.</text>
<text x="47.9" y="17.9">PART NUMBER</text>
<text x="109.4" y="17.9">DESCRIPTION</text>
<text x="166.2" y="17.9">QTY.</text>
<text x="24.5" y="24.8">1</text>
<text x="39.1" y="24.8">Tower C - Body</text>
<text x="169.6" y="24.8">1</text>
<text x="394.4" y="27.5">3</text>
<text x="24.5" y="32.5">2</text>
<text x="39.1" y="32.5">Tower Door</text>
<text x="169.6" y="32.5">1</text>
<text x="24.5" y="39.5">3</text>
<text x="39.1" y="39.5">Tower Cap ASM</text>
<text x="169.6" y="39.5">1</text>
<text x="39.1" y="46.2">Tower Side Vent</text>
<text x="24.5" y="48.2">4</text>
<text x="39.1" y="50.3">Cover</text>
<text x="169.6" y="48.2">2</text>
<text x="24.5" y="56.6">5</text>
<text x="39.1" y="56.6">Holster B</text>
<text x="169.6" y="56.6">1</text>
<text x="24.5" y="63.5">6</text>
<text x="39.1" y="63.5">Tower ABD Base Cap</text>
<text x="169.6" y="63.5">1</text>
<text x="92.5" y="70.2">Passivated 18-8 Stainless Steel</text>
<text x="24.5" y="72.3">7</text>
<text x="39.1" y="72.3">92010A003</text>
<text x="98.9" y="74.4">Phillips Flat Head Screw</text>
<text x="169.6" y="72.3">4</text>
<text x="285.1" y="73.5">2</text>
<text x="394.4" y="73.5">1</text>
<text x="250.1" y="81.2">7</text>
<text x="305.9" y="92.8">4</text>
<text x="112.2" y="102.4">A</text>
<text x="401.2" y="131.7">4</text>
<text x="401.2" y="204">6</text>
<text x="112.2" y="214.5">A</text>
<text x="29" y="224.6">SECTION A-A</text>
<text x="22.4" y="248.4">NOTES:</text>
<text x="22.4" y="256.8">1. PARTS EPOXIED INTO PLACE WITH EXCEPTION OF DOOR.</text>
</g>
<g font-size="4.2" fill="#808080">
<text x="101.1" y="89.9">2.000</text>
<text x="101.1" y="94.7">50.80</text>
<text x="70.6" y="157.3">7.087</text>
<text x="69.4" y="162.1">180.00</text>
</g>
<g font-size="3.4">
<text x="350.2" y="229.5">TITLE:</text>
<text x="351.1" y="251.6">SIZE</text>
<text x="359.9" y="251.6">DWG. NO.</text>
<text x="408.9" y="251.7">REV</text>
<text x="351.2" y="265.2">SCALE: 1:1.75</text>
<text x="370.1" y="265.3">WEIGHT:</text>
<text x="396.9" y="265.2">SHEET 1 OF 1</text>
</g>
<text font-size="2.4" x="272.2" y="219.7">UNLESS OTHERWISE SPECIFIED:</text>
<g font-size="2.2">
<text x="327.8" y="220.1">NAME</text>
<text x="340.3" y="220.2">DATE</text>
<text x="271.9" y="225.3">DIMENSIONS ARE IN MILLIMETERS</text>
<text x="271.9" y="227.9">TOLERANCES:</text>
<text x="307.2" y="224.9">DRAWN</text>
<text x="271.9" y="230.6">FRACTIONAL</text>
<text x="271.9" y="233.2">ANGULAR: MACH</text>
<text x="294.9" y="233.2">BEND</text>
<text x="307.3" y="229.8">CHECKED</text>
<text x="271.9" y="235.9">TWO PLACE DECIMAL</text>
<text x="271.9" y="238.5">THREE PLACE DECIMAL</text>
<text x="307.2" y="234.5">ENG APPR.</text>
<text x="307.3" y="239.2">MFG APPR.</text>
<text x="307.3" y="243.9">Q.A.</text>
<text x="307.3" y="248.1">COMMENTS:</text>
</g>
<text font-size="2.1" x="275.5" y="265.1">DO NOT SCALE DRAWING</text>
<g font-size="2">
<text x="271.6" y="244.1">INTERPRET GEOMETRIC</text>
<text x="271.5" y="250.2">MATERIAL</text>
<text x="271.6" y="246.6">TOLERANCING PER:</text>
<text x="271.5" y="257">FINISH</text>
</g>
</svg>
